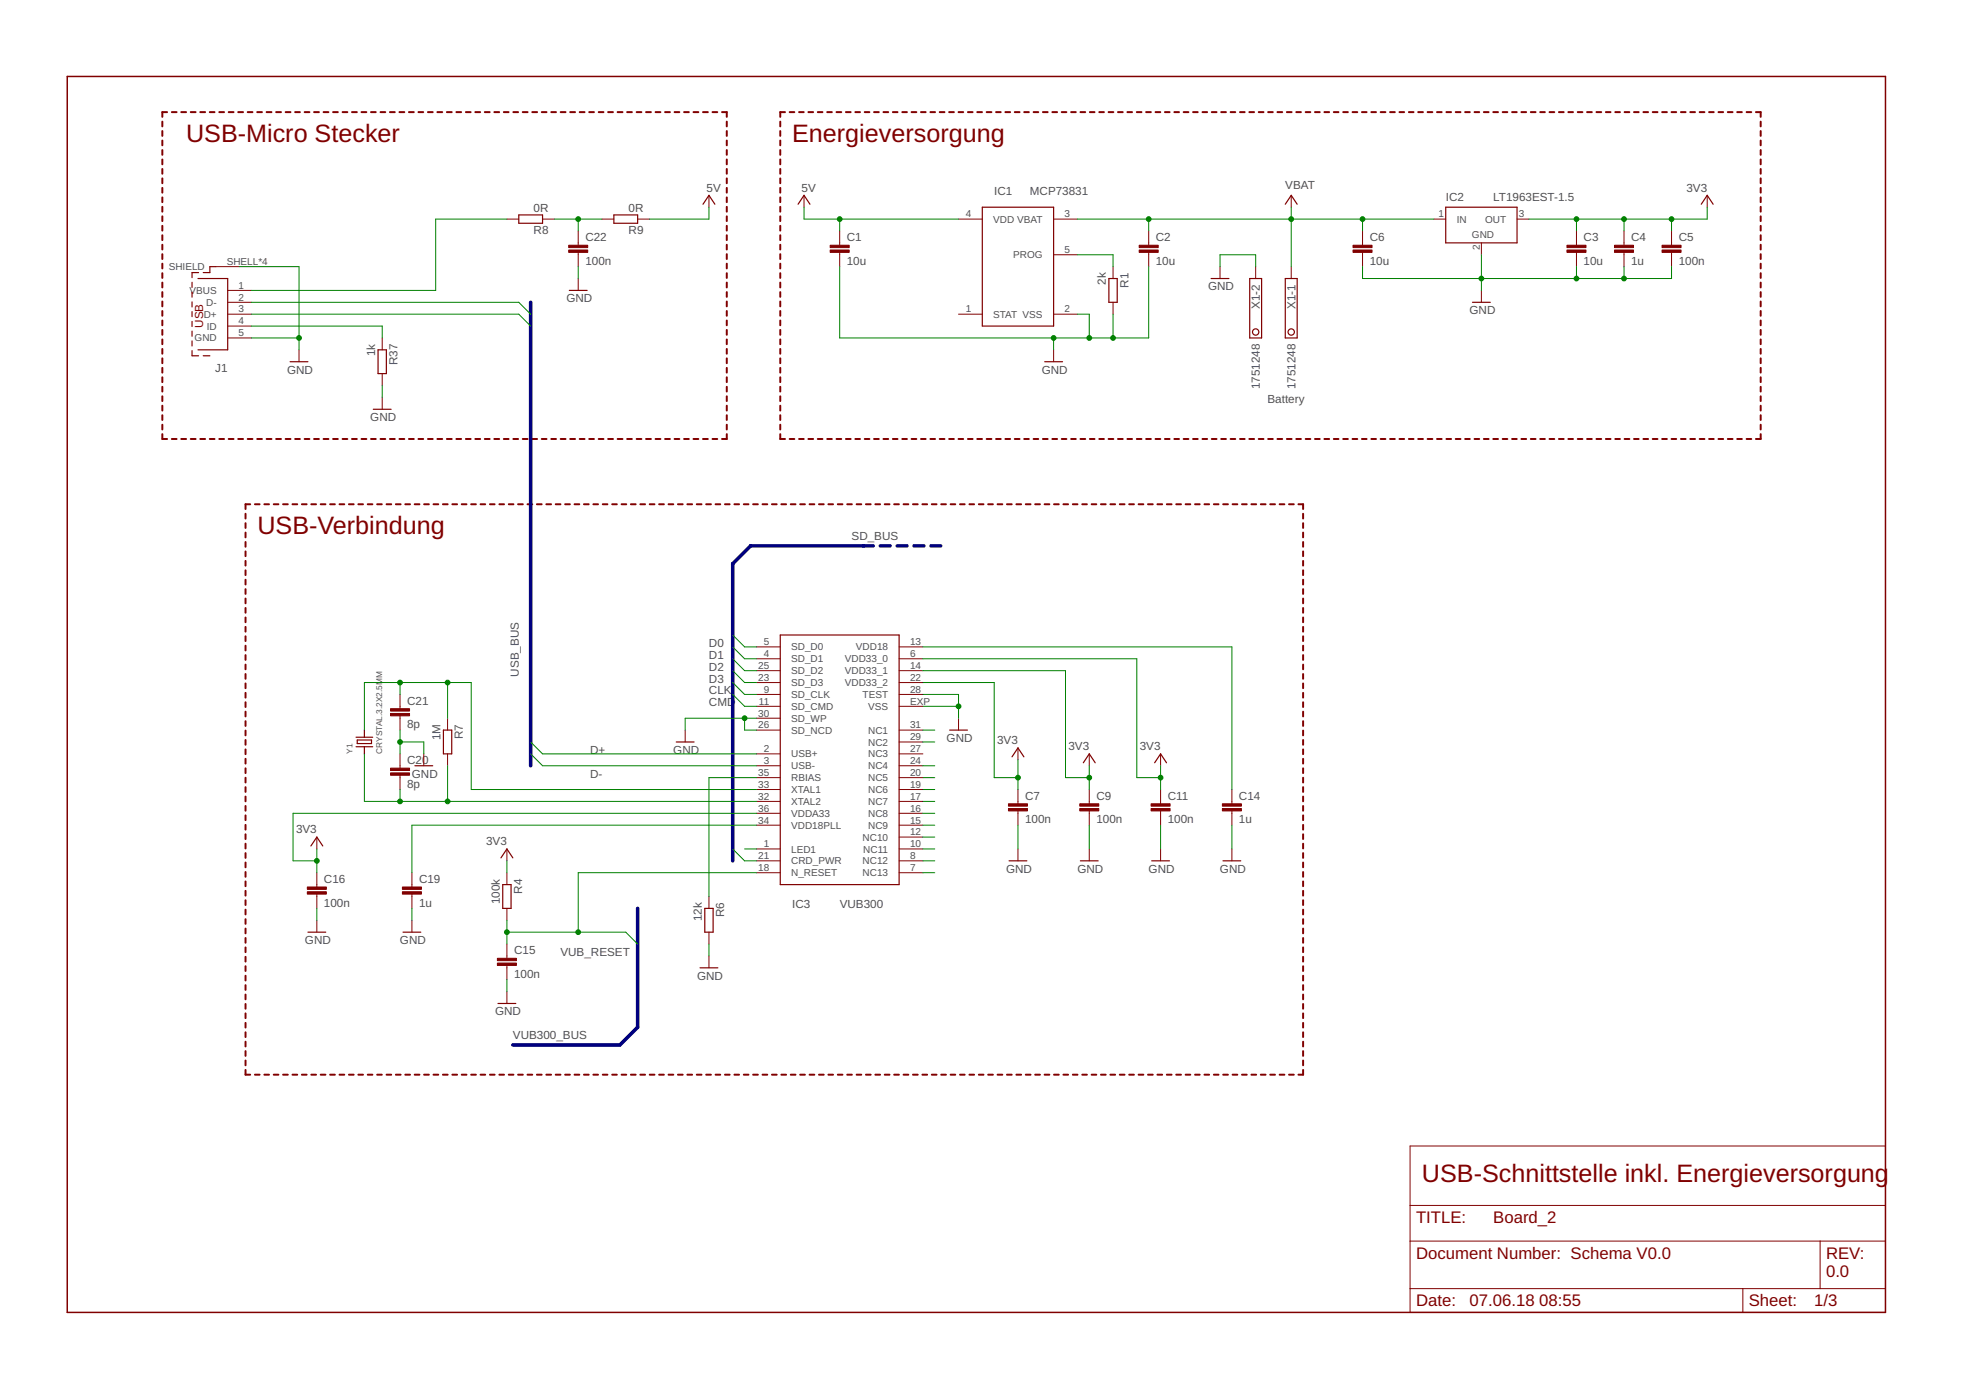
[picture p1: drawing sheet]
<svg xmlns="http://www.w3.org/2000/svg" width="420mm" height="297mm" viewBox="0 0 420 297" stroke-linecap="round" stroke-linejoin="round" font-family="sans-serif">
<g fill="none" stroke="#800000" stroke-width=".42">
<path d="M34.7 26v1M34.7 28v1M34.7 30v1.1M34.7 32.1v1M34.7 34.1v1M34.7 36.1v1M34.7 38.1v1.1M35.7 24h-1v1M36.7 24h1M38.7 24h1.1M40.8 24h1M42.8 24h1"/>
<path d="M44.8 24h1M46.9 24h1M48.9 24h1M50.9 24h1M52.9 24h1.1M55 24h1M57 24h1M59 24h1M61 24h1.1M63.1 24h1M65.1 24h1M67.1 24h1.1"/>
<path d="M69.2 24h1M71.2 24h1M73.2 24h1M75.2 24h1.1M77.3 24h1M79.3 24h1M81.3 24h1M83.3 24h1.1M85.4 24h1M87.4 24h1M89.4 24h1M91.5 24h1"/>
<path d="M93.5 24h1M95.5 24h1M97.5 24h1.1M99.6 24h1M101.6 24h1M103.6 24h1M105.6 24h1.1M107.7 24h1M109.7 24h1M111.7 24h1.1M113.7 24h1.1M115.8 24h1"/>
<path d="M117.8 24h1M119.8 24h1.1M121.9 24h1M123.9 24h1M125.9 24h1M128 24h1M130 24h1M132 24h1M134 24h1M136.1 24h1M138.1 24h1M140.1 24h1"/>
<path d="M142.1 24h1.1M144.2 24h1M146.2 24h1M148.2 24h1M150.2 24h1.1M152.3 24h1M154.3 24h1v1M155.3 26v1M155.3 28v1M155.3 30v1.1M155.3 32.1v1M155.3 34.1v1"/>
<path d="M155.3 36.1v1M155.3 38.1v1.1M166.8 26v1M166.8 28v1M166.8 30v1.1M166.8 32.1v1M166.8 34.1v1M166.8 36.1v1M166.8 38.1v1.1M167.8 24h-1v1M168.8 24h1M170.8 24h1"/>
<path d="M172.8 24h1M174.8 24h1M176.8 24h1M178.8 24h1M180.8 24h1M182.8 24h1M184.8 24h1M186.8 24h1M188.8 24h1M190.8 24h1M192.8 24h1M194.8 24h1"/>
<path d="M196.8 24h1M198.8 24h1M200.8 24h1M202.8 24h1.1M204.9 24h.9M206.9 24h1M208.9 24h1M210.9 24h1M212.9 24h1M214.9 24h1M216.9 24h1M218.9 24h1"/>
<path d="M220.9 24h1M222.9 24h1M224.9 24h1M226.9 24h1M228.9 24h1M230.9 24h1M232.9 24h1M234.9 24h1M236.9 24h1M238.9 24h1M240.9 24h1M243 24h.9"/>
<path d="M244.9 24h1.1M247 24h1M249 24h1M251 24h1M253 24h1M255 24h1M257 24h1M259 24h1M261 24h1M263 24h1M265 24h1M267 24h1"/>
<path d="M269 24h1M271 24h1M273 24h1M275 24h1M277 24h1M279 24h1M281 24h1M283 24h1.1M285.1 24h.9M287.1 24h1M289.1 24h1M291.1 24h1"/>
<path d="M293.1 24h1M295.1 24h1M297.1 24h1M299.1 24h1M301.1 24h1M303.1 24h1M305.1 24h1M307.1 24h1M309.1 24h1M311.1 24h1M313.1 24h1M315.1 24h1"/>
<path d="M317.1 24h1M319.1 24h1M321.1 24h1M323.2 24h.9M325.1 24h1.1M327.2 24h1M329.2 24h1M331.2 24h1M333.2 24h1M335.2 24h1M337.2 24h1M339.2 24h1"/>
<path d="M341.2 24h1M343.2 24h1M345.2 24h1M347.2 24h1M349.2 24h1M351.2 24h1M353.2 24h1M355.2 24h1M357.2 24h1M359.2 24h1M361.2 24h1M363.2 24h1.1"/>
<path d="M365.3 24h.9M367.3 24h1M369.3 24h1M371.3 24h1M373.3 24h1M375.3 24h1v1M376.3 26v1M376.3 28v1M376.3 30v1.1M376.3 32.1v1M376.3 34.1v1M376.3 36.1v1"/>
<path d="M376.3 38.1v1.1M34.7 40.2v1M34.7 42.2v1M34.7 44.2v1M34.7 46.2v1M34.7 48.3v1M34.7 50.3v1M34.7 52.3v1M34.7 54.3v1.1M34.7 56.3v1.1M34.7 58.4v1M155.3 40.2v1"/>
<path d="M155.3 42.2v1M155.3 44.2v1M155.3 46.2v1M155.3 48.3v1M155.3 50.3v1M155.3 52.3v1M155.3 54.3v1.1M155.3 56.3v1.1M155.3 58.4v1M166.8 40.2v1M166.8 42.2v1M166.8 44.2v1"/>
<path d="M166.8 46.2v1M166.8 48.3v1M166.8 50.3v1M166.8 52.3v1M166.8 54.3v1.1M166.8 56.3v1.1M166.8 58.4v1M376.3 40.2v1M376.3 42.2v1M376.3 44.2v1M376.3 46.2v1M376.3 48.3v1"/>
<path d="M376.3 50.3v1M376.3 52.3v1M376.3 54.3v1.1M376.3 56.3v1.1M376.3 58.4v1M34.7 60.4v1M34.7 62.4v1M34.7 64.4v1.1M34.7 66.5v1M34.7 68.5v1M34.7 70.5v1M34.7 72.5v1.1"/>
<path d="M34.7 74.6v1M34.7 76.6v1M34.7 78.6v1M155.3 60.4v1M155.3 62.4v1M155.3 64.4v1.1M155.3 66.5v1M155.3 68.5v1M155.3 70.5v1M155.3 72.5v1.1M155.3 74.6v1M155.3 76.6v1"/>
<path d="M155.3 78.6v1M166.8 60.4v1M166.8 62.4v1M166.8 64.4v1.1M166.8 66.5v1M166.8 68.5v1M166.8 70.5v1M166.8 72.5v1.1M166.8 74.6v1M166.8 76.6v1M166.8 78.6v1M376.3 60.4v1"/>
<path d="M376.3 62.4v1M376.3 64.4v1.1M376.3 66.5v1M376.3 68.5v1M376.3 70.5v1M376.3 72.5v1.1M376.3 74.6v1M376.3 76.6v1M376.3 78.6v1M34.7 80.6v1.1M34.7 82.7v1M34.7 84.7v1"/>
<path d="M34.7 86.7v1M34.7 88.7v1M34.7 90.8v1M34.7 92.8v1h1M36.7 93.8h1M38.7 93.8h1.1M40.8 93.8h1M42.8 93.8h1M44.8 93.8h1M46.9 93.8h1M48.9 93.8h1M50.9 93.8h1"/>
<path d="M52.9 93.8h1.1M55 93.8h1M57 93.8h1M59 93.8h1M61 93.8h1.1M63.1 93.8h1M65.1 93.8h1M67.1 93.8h1.1M69.2 93.8h1M71.2 93.8h1M73.2 93.8h1M75.2 93.8h1.1"/>
<path d="M77.3 93.8h1M79.3 93.8h1M81.3 93.8h1M83.3 93.8h1.1M85.4 93.8h1M87.4 93.8h1M89.4 93.8h1M91.5 93.8h1M93.5 93.8h1M95.5 93.8h1M97.5 93.8h1.1M99.6 93.8h1"/>
<path d="M101.6 93.8h1M103.6 93.8h1M105.6 93.8h1.1M107.7 93.8h1M109.7 93.8h1M111.7 93.8h1.1M113.7 93.8h1.1M115.8 93.8h1M117.8 93.8h1M119.8 93.8h1.1M121.9 93.8h1M123.9 93.8h1"/>
<path d="M125.9 93.8h1M128 93.8h1M130 93.8h1M132 93.8h1M134 93.8h1M136.1 93.8h1M138.1 93.8h1M140.1 93.8h1M142.1 93.8h1.1M144.2 93.8h1M146.2 93.8h1M148.2 93.8h1"/>
<path d="M150.2 93.8h1.1M152.3 93.8h1M155.3 92.8v1h-1M155.3 80.6v1.1M155.3 82.7v1M155.3 84.7v1M155.3 86.7v1M155.3 88.7v1M155.3 90.8v1M166.8 92.8v1h1M166.8 80.6v1.1M166.8 82.7v1"/>
<path d="M166.8 84.7v1M166.8 86.7v1M166.8 88.7v1M166.8 90.8v1M168.8 93.8h1M170.8 93.8h1M172.8 93.8h1M174.8 93.8h1M176.8 93.8h1M178.8 93.8h1M180.8 93.8h1M182.8 93.8h1"/>
<path d="M184.8 93.8h1M186.8 93.8h1M188.8 93.8h1M190.8 93.8h1M192.8 93.8h1M194.8 93.8h1M196.8 93.8h1M198.8 93.8h1M200.8 93.8h1M202.8 93.8h1.1M204.9 93.8h.9M206.9 93.8h1"/>
<path d="M208.9 93.8h1M210.9 93.8h1M212.9 93.8h1M214.9 93.8h1M216.9 93.8h1M218.9 93.8h1M220.9 93.8h1M222.9 93.8h1M224.9 93.8h1M226.9 93.8h1M228.9 93.8h1M230.9 93.8h1"/>
<path d="M232.9 93.8h1M234.9 93.8h1M236.9 93.8h1M238.9 93.8h1M240.9 93.8h1M243 93.8h.9M244.9 93.8h1.1M247 93.8h1M249 93.8h1M251 93.8h1M253 93.8h1M255 93.8h1"/>
<path d="M257 93.8h1M259 93.8h1M261 93.8h1M263 93.8h1M265 93.8h1M267 93.8h1M269 93.8h1M271 93.8h1M273 93.8h1M275 93.8h1M277 93.8h1M279 93.8h1"/>
<path d="M281 93.8h1M283 93.8h1.1M285.1 93.8h.9M287.1 93.8h1M289.1 93.8h1M291.1 93.8h1M293.1 93.8h1M295.1 93.8h1M297.1 93.8h1M299.1 93.8h1M301.1 93.8h1M303.1 93.8h1"/>
<path d="M305.1 93.8h1M307.1 93.8h1M309.1 93.8h1M311.1 93.8h1M313.1 93.8h1M315.1 93.8h1M317.1 93.8h1M319.1 93.8h1M321.1 93.8h1M323.2 93.8h.9M325.1 93.8h1.1M327.2 93.8h1"/>
<path d="M329.2 93.8h1M331.2 93.8h1M333.2 93.8h1M335.2 93.8h1M337.2 93.8h1M339.2 93.8h1M341.2 93.8h1M343.2 93.8h1M345.2 93.8h1M347.2 93.8h1M349.2 93.8h1M351.2 93.8h1"/>
<path d="M353.2 93.8h1M355.2 93.8h1M357.2 93.8h1M359.2 93.8h1M361.2 93.8h1M363.2 93.8h1.1M365.3 93.8h.9M367.3 93.8h1M369.3 93.8h1M371.3 93.8h1M373.3 93.8h1M376.3 92.8v1h-1"/>
<path d="M376.3 80.6v1.1M376.3 82.7v1M376.3 84.7v1M376.3 86.7v1M376.3 88.7v1M376.3 90.8v1M52.5 109.8v1M52.5 111.8v1M52.5 113.8v1M52.5 115.8v1M52.5 117.8v1.1M52.5 119.9v1"/>
<path d="M53.5 107.8h-1v1M54.5 107.8h1M56.5 107.8h1M58.5 107.8h1M60.5 107.8h1M62.5 107.8h1M64.5 107.8h1M66.5 107.8h1M68.5 107.8h1.1M70.5 107.8h1.1M72.6 107.8h1M74.6 107.8h1"/>
<path d="M76.6 107.8h1M78.6 107.8h1M80.6 107.8h1M82.6 107.8h1M84.6 107.8h1M86.6 107.8h1M88.6 107.8h1M90.6 107.8h1.1M92.6 107.8h1.1M94.7 107.8h1M96.7 107.8h1M98.7 107.8h1"/>
<path d="M100.7 107.8h1M102.7 107.8h1M104.7 107.8h1M106.7 107.8h1M108.7 107.8h1M110.7 107.8h1M112.7 107.8h1M114.7 107.8h1.1M116.8 107.8h1M118.8 107.8h1M120.8 107.8h1M122.8 107.8h1"/>
<path d="M124.8 107.8h1M126.8 107.8h1M128.8 107.8h1M130.8 107.8h1M132.8 107.8h1M134.8 107.8h1M136.8 107.8h1.1M138.9 107.8h1M140.9 107.8h1M142.9 107.8h1M144.9 107.8h1M146.9 107.8h1"/>
<path d="M148.9 107.8h1M150.9 107.8h1M152.9 107.8h1M154.9 107.8h1M157 107.8h.9M159 107.8h1M161 107.8h1M163 107.8h1M165 107.8h1M167 107.8h1M169 107.8h1M171 107.8h1"/>
<path d="M173 107.8h1M175 107.8h1M177 107.8h1M179 107.8h1M181.1 107.8h1M183.1 107.8h1M185.1 107.8h1M187.1 107.8h1M189.1 107.8h1M191.1 107.8h1M193.1 107.8h1M195.1 107.8h1"/>
<path d="M197.1 107.8h1M199.1 107.8h1.1M201.1 107.8h1.1M203.2 107.8h1M205.2 107.8h1M207.2 107.8h1M209.2 107.8h1M211.2 107.8h1M213.2 107.8h1M215.2 107.8h1M217.2 107.8h1M219.2 107.8h1"/>
<path d="M221.2 107.8h1M223.2 107.8h1.1M225.3 107.8h1M227.3 107.8h1M229.3 107.8h1M231.3 107.8h1M233.3 107.8h1M235.3 107.8h1M237.3 107.8h1M239.3 107.8h1M241.3 107.8h1M243.3 107.8h1"/>
<path d="M245.3 107.8h1.1M247.4 107.8h1M249.4 107.8h1M251.4 107.8h1M253.4 107.8h1M255.4 107.8h1M257.4 107.8h1M259.4 107.8h1M261.4 107.8h1M263.4 107.8h1M265.4 107.8h1M267.4 107.8h1.1"/>
<path d="M269.5 107.8h1M271.5 107.8h1M273.5 107.8h1M275.5 107.8h1M277.5 107.8h1v1M278.5 109.8v1M278.5 111.8v1M278.5 113.8v1M278.5 115.8v1M278.5 117.8v1.1M278.5 119.9v1M52.5 121.9v1"/>
<path d="M52.5 123.9v1M52.5 125.9v1M52.5 127.9v1M52.5 129.9v1M52.5 132v1M52.5 134v1M52.5 136v1M52.5 138v1M52.5 140v1M278.5 121.9v1M278.5 123.9v1M278.5 125.9v1"/>
<path d="M278.5 127.9v1M278.5 129.9v1M278.5 132v1M278.5 134v1M278.5 136v1M278.5 138v1M278.5 140v1M52.5 142v1M52.5 144v1.1M52.5 146v1.1M52.5 148.1v1M52.5 150.1v1"/>
<path d="M52.5 152.1v1M52.5 154.1v1M52.5 156.1v1M52.5 158.1v1.1M278.5 142v1M278.5 144v1.1M278.5 146v1.1M278.5 148.1v1M278.5 150.1v1M278.5 152.1v1M278.5 154.1v1M278.5 156.1v1"/>
<path d="M278.5 158.1v1.1M52.5 160.1v1.1M52.5 162.2v1M52.5 164.2v1M52.5 166.2v1M52.5 168.2v1M52.5 170.2v1M52.5 172.2v1M52.5 174.2v1.1M52.5 176.3v1M52.5 178.3v1M278.5 160.1v1.1"/>
<path d="M278.5 162.2v1M278.5 164.2v1M278.5 166.2v1M278.5 168.2v1M278.5 170.2v1M278.5 172.2v1M278.5 174.2v1.1M278.5 176.3v1M278.5 178.3v1M52.5 180.3v1M52.5 182.3v1M52.5 184.3v1"/>
<path d="M52.5 186.4v1M52.5 188.4v1M52.5 190.4v1M52.5 192.4v1M52.5 194.4v1M52.5 196.4v1M52.5 198.4v1.1M278.5 180.3v1M278.5 182.3v1M278.5 184.3v1M278.5 186.4v1M278.5 188.4v1"/>
<path d="M278.5 190.4v1M278.5 192.4v1M278.5 194.4v1M278.5 196.4v1M278.5 198.4v1.1M52.5 200.4v1.1M52.5 202.5v1M52.5 204.5v1M52.5 206.5v1M52.5 208.5v1M52.5 210.5v1M52.5 212.5v1.1"/>
<path d="M52.5 214.5v1.1M52.5 216.6v1M52.5 218.6v1M278.5 200.4v1.1M278.5 202.5v1M278.5 204.5v1M278.5 206.5v1M278.5 208.5v1M278.5 210.5v1M278.5 212.5v1.1M278.5 214.5v1.1M278.5 216.6v1"/>
<path d="M278.5 218.6v1M52.5 228.6v1.1h1M52.5 220.6v1M52.5 222.6v1M52.5 224.6v1M52.5 226.6v1M54.5 229.7h1M56.5 229.7h1M58.5 229.7h1M60.5 229.7h1M62.5 229.7h1M64.5 229.7h1"/>
<path d="M66.5 229.7h1M68.5 229.7h1.1M70.5 229.7h1.1M72.6 229.7h1M74.6 229.7h1M76.6 229.7h1M78.6 229.7h1M80.6 229.7h1M82.6 229.7h1M84.6 229.7h1M86.6 229.7h1M88.6 229.7h1"/>
<path d="M90.6 229.7h1.1M92.6 229.7h1.1M94.7 229.7h1M96.7 229.7h1M98.7 229.7h1M100.7 229.7h1M102.7 229.7h1M104.7 229.7h1M106.7 229.7h1M108.7 229.7h1M110.7 229.7h1M112.7 229.7h1"/>
<path d="M114.7 229.7h1.1M116.8 229.7h1M118.8 229.7h1M120.8 229.7h1M122.8 229.7h1M124.8 229.7h1M126.8 229.7h1M128.8 229.7h1M130.8 229.7h1M132.8 229.7h1M134.8 229.7h1M136.8 229.7h1.1"/>
<path d="M138.9 229.7h1M140.9 229.7h1M142.9 229.7h1M144.9 229.7h1M146.9 229.7h1M148.9 229.7h1M150.9 229.7h1M152.9 229.7h1M154.9 229.7h1M157 229.7h.9M159 229.7h1M161 229.7h1"/>
<path d="M163 229.7h1M165 229.7h1M167 229.7h1M169 229.7h1M171 229.7h1M173 229.7h1M175 229.7h1M177 229.7h1M179 229.7h1M181.1 229.7h1M183.1 229.7h1M185.1 229.7h1"/>
<path d="M187.1 229.7h1M189.1 229.7h1M191.1 229.7h1M193.1 229.7h1M195.1 229.7h1M197.1 229.7h1M199.1 229.7h1.1M201.1 229.7h1.1M203.2 229.7h1M205.2 229.7h1M207.2 229.7h1M209.2 229.7h1"/>
<path d="M211.2 229.7h1M213.2 229.7h1M215.2 229.7h1M217.2 229.7h1M219.2 229.7h1M221.2 229.7h1M223.2 229.7h1.1M225.3 229.7h1M227.3 229.7h1M229.3 229.7h1M231.3 229.7h1M233.3 229.7h1"/>
<path d="M235.3 229.7h1M237.3 229.7h1M239.3 229.7h1M241.3 229.7h1M243.3 229.7h1M245.3 229.7h1.1M247.4 229.7h1M249.4 229.7h1M251.4 229.7h1M253.4 229.7h1M255.4 229.7h1M257.4 229.7h1"/>
<path d="M259.4 229.7h1M261.4 229.7h1M263.4 229.7h1M265.4 229.7h1M267.4 229.7h1.1M269.5 229.7h1M271.5 229.7h1M273.5 229.7h1M275.5 229.7h1M278.5 228.6v1.1h-1M278.5 220.6v1M278.5 222.6v1"/>
<path d="M278.5 224.6v1M278.5 226.6v1"/>
</g>
<g fill="none" stroke="#800000" stroke-width=".21">
<path d="M46.1 57h5.1M108.3 46.8h2.6M116 46.8h2.5M123.6 49.4v3M123.6 53.9v3.1M123.6 59.5v2.6M128.7 46.8h2.5M136.3 46.8h2.5M151.5 41.7v2.6M171.8 41.7v2.6M179.5 49.4v3M179.5 53.9v3.1"/>
<path d="M204.9 46.8h5M225.2 46.8h5.1M225.2 54.4h5.1M237.9 57v2.5M245.5 49.4v3M245.5 53.9v3.1M260.7 57v2.5M268.4 57v2.5M275.9 41.7v2.6M275.9 57v2.5M291.2 49.4v3M291.2 53.9v3.1"/>
<path d="M306.4 46.8h2.6M316.6 51.9v2.5M324.2 46.8h2.5M336.9 49.4v3M336.9 53.9v3.1M347.1 49.4v3M347.1 53.9v3.1M357.2 49.4v3M357.2 53.9v3.1M364.8 41.7v2.6M48.7 67.1h5M48.7 72.2h5"/>
<path d="M48.7 69.7h5M48.7 64.6h5M48.7 62.1h5M63.9 74.8v2.5M81.7 72.2v2.6M81.7 79.8v2.6M204.9 67.1h5M225.2 67.1h5.1M225.2 74.8v2.5M237.9 64.6v2.5M316.6 62.1v2.5M81.7 84.9v2.6"/>
<path d="M161.7 138.2h5.1M192.2 138.2h5M85.5 148.4v3M85.5 153v3M95.7 153.5v2.5M146.4 156v2.6M161.7 140.8h5.1M161.7 143.3h5.1M161.7 145.9h5.1M161.7 148.4h5.1M161.7 150.9h5.1M161.7 153.5h5.1"/>
<path d="M161.7 156h5.1M192.2 140.8h5M192.2 143.3h5M192.2 145.9h5M192.2 148.4h5M192.2 150.9h5M192.2 156h5M192.2 158.6h5M204.9 153.5v2.5M217.6 159.8v2.6M67.7 178.9v2.5M85.5 161.1v3"/>
<path d="M85.5 165.7v3M90.6 161.1v2.5M95.7 161.1v2.5M161.7 161.1h5.1M161.7 163.6h5.1M161.7 166.2h5.1M161.7 168.7h5.1M161.7 171.3h5.1M161.7 173.8h5.1M161.7 176.3h5.1M192.2 161.1h5M192.2 163.6h5"/>
<path d="M192.2 166.2h5M192.2 168.7h5M192.2 171.3h5M192.2 173.8h5M192.2 176.3h5M192.2 178.9h5M217.6 168.7v3.1M217.6 173.3v3M232.8 161.1v2.5M232.8 168.7v3.1M232.8 173.3v3M248 161.1v2.5"/>
<path d="M248 168.7v3.1M248 173.3v3M263.3 168.7v3.1M263.3 173.3v3M67.7 186.5v3M67.7 191.1v3M67.7 196.7v2.5M88 186.5v3M88 191.1v3M88 196.7v2.5M108.3 181.4v2.6M108.3 186.5v2.5"/>
<path d="M108.3 194.1v2.6M151.5 191.6v2.5M151.5 199.2v2.5M161.7 181.4h5.1M161.7 184h5.1M161.7 186.5h5.1M192.2 181.4h5M192.2 184h5M192.2 186.5h5M217.6 181.4v2.6M232.8 181.4v2.6M248 181.4v2.6"/>
<path d="M263.3 181.4v2.6M108.3 201.7v3.1M108.3 206.3v3.1M108.3 211.9v2.5M151.5 204.3v2.5M301.3 244.9h101.6v35.6h-101.6zM301.3 257.6h101.6M301.3 265.2h101.6M301.3 275.4h101.6M372.5 275.4v5.1M389 265.2v10.2"/>
</g>
<g fill="none" stroke="#800000" stroke-width=".25">
<path d="M42.3 59.5h6.4v15.3h-6.4M42.4 58.3h-1.4v1M46.1 57h-1.2v1.3h-1.5M110.9 45.9h5.1v1.8h-5.1zM131.2 45.9h5.1v1.8h-5.1zM150.2 43.6l1.3-1.9 1.3 1.9M170.6 43.6l1.2-1.9 1.3 1.9M209.9 44.3h15.3v25.4h-15.3zM237 59.5h1.8v5.1h-1.8zM258.8 59.5h3.8M267.1 59.5h2.5v12.7h-2.5zM274.7 59.5h2.5v12.7h-2.5z"/>
<path d="M274.7 43.6l1.2-1.9 1.3 1.9M309 44.3h15.2v7.6h-15.2zM363.6 43.6l1.2-1.9 1.3 1.9M41 60.3v1.1M41 62.4v1.1M41 64.5v1.1M41 66.6v1.1M41 68.7v1.1M41 70.8v1.1M41 72.9v1M41 74.9v1.1h1.4M43.4 76h1.5"/>
<path d="M62 77.3h3.8M80.8 74.8h1.8v5h-1.8zM121.7 62.1h3.8M223.3 77.3h3.8M314.7 64.6h3.8M79.8 87.5h3.8M166.8 135.7h25.4v53.3h-25.4zM76.1 159.6h3.6M76.1 157.5h3.6M76.3 158.1h3.1v.8h-3.1zM77.9 156v1.5M77.9 159.6v1.5"/>
<path d="M94.8 156h1.7v5.1h-1.7zM144.5 158.6h3.8M202.9 156h3.9M88.7 163.6h3.8M216.3 161.7l1.3-1.9 1.2 1.9M231.5 163l1.3-1.9 1.3 1.9M246.8 163l1.2-1.9 1.3 1.9M65.8 199.2h3.8M66.4 180.8l1.3-1.9 1.3 1.9M86.1 199.2h3.8M107.1 183.3l1.2-1.9 1.3 1.9M107.4 189h1.8v5.1h-1.8z"/>
<path d="M150.6 194.1h1.8v5.1h-1.8zM215.6 184h3.9M230.9 184h3.8M246.1 184h3.8M261.4 184h3.8M106.4 214.4h3.8M149.6 206.8h3.8"/>
<circle cx="268.4" cy="71" r=".68"/>
<circle cx="275.9" cy="71" r=".68"/>
</g>
<g fill="#800000" stroke="#800000" stroke-width=".21">
<path d="M345 53.4h4.1v.5h-4.1z"/>
<path d="M345 52.4h4.1v.5h-4.1z"/>
<path d="M355.2 53.4h4.1v.5h-4.1z"/>
<path d="M355.2 52.4h4.1v.5h-4.1z"/>
<path d="M334.9 53.4h4v.5h-4z"/>
<path d="M334.9 52.4h4v.5h-4z"/>
<path d="M289.2 53.4h4v.5h-4z"/>
<path d="M289.2 52.4h4v.5h-4z"/>
<path d="M177.4 53.4h4.1v.5h-4.1z"/>
<path d="M177.4 52.4h4.1v.5h-4.1z"/>
<path d="M243.5 53.4h4v.5h-4z"/>
<path d="M243.5 52.4h4v.5h-4z"/>
<path d="M215.5 172.8h4.1v.5h-4.1z"/>
<path d="M215.5 171.8h4.1v.5h-4.1z"/>
<path d="M230.8 172.8h4v.5h-4z"/>
<path d="M230.8 171.8h4v.5h-4z"/>
<path d="M246 172.8h4.1v.5h-4.1z"/>
<path d="M246 171.8h4.1v.5h-4.1z"/>
<path d="M261.2 172.8h4.1v.5h-4.1z"/>
<path d="M261.2 171.8h4.1v.5h-4.1z"/>
<path d="M106.3 205.8h4.1v.5h-4.1z"/>
<path d="M106.3 204.8h4.1v.5h-4.1z"/>
<path d="M65.7 190.6h4v.5h-4z"/>
<path d="M65.7 189.5h4v.6h-4z"/>
<path d="M86 190.6h4.1v.5h-4.1z"/>
<path d="M86 189.5h4.1v.6h-4.1z"/>
<path d="M83.5 165.2h4v.5h-4z"/>
<path d="M83.5 164.1h4v.6h-4z"/>
<path d="M83.5 152.5h4v.5h-4z"/>
<path d="M83.5 151.4h4v.6h-4z"/>
<path d="M121.5 53.4h4.1v.5h-4.1z"/>
<path d="M121.5 52.4h4.1v.5h-4.1z"/>
</g>
<path d="M14.4 16.3h388.5v264.2h-388.5z" fill="none" stroke="#800000" stroke-width=".32"/>
<path d="M113.4 64.6v99M186.6 116.6h-26.2l-3.8 3.9v63.5M188.1 116.6h2.1M191.7 116.6h2.1M195.3 116.6h2.1M199 116.6h2M136.3 194.1v25.4l-3.8 3.8h-22.9" fill="none" stroke="#000080" stroke-width=".76"/>
<g fill="none" stroke="#008000" stroke-width=".21">
<path d="M51.2 57h12.7v17.8M108.3 46.8h-15.2v15.3h-39.4M118.5 46.8h10.2M123.6 46.8v2.6M123.6 57v2.5M151.5 44.3v2.5h-12.7M171.8 44.3v2.5h33.1M179.5 46.8v2.6M179.5 57v15.2h66v-15.2M230.3 54.4h7.6v2.6M230.3 46.8h76.1M245.5 46.8v2.6"/>
<path d="M260.7 57v-2.6h7.7v2.6M275.9 44.3v12.7M291.2 46.8v2.6M291.2 57v2.5h66v-2.5M316.6 54.4v7.7M336.9 46.8v2.6M336.9 57v2.5M347.1 46.8v2.6M347.1 57v2.5M357.2 46.8v2.6M364.8 44.3v2.5h-38.1M53.7 72.2h10.2"/>
<path d="M53.7 67.1h57.2l2.5 2.6M53.7 69.7h28v2.5M53.7 64.6h57.2l2.5 2.5M225.2 72.2v2.6M230.3 67.1h2.5v5.1M237.9 67.1v5.1M81.7 82.4v2.5M156.6 138.2l2.5 2.6h2.6M156.6 135.7l2.5 2.5h2.6M197.2 138.2h66.1v30.5M77.9 156v-10.1h22.8v22.8h61M85.5 145.9v2.5"/>
<path d="M85.5 156v5.1M85.5 158.6h5.1v2.5M95.7 145.9v7.6M113.4 158.6l2.6 2.5h45.7M156.6 145.9l2.5 2.5h2.6M156.6 148.4l2.5 2.5h2.6M156.6 140.8l2.5 2.5h2.6M156.6 143.3l2.5 2.6h2.6M159.1 153.5v2.5h2.6M161.7 153.5h-15.3v2.5M197.2 148.4h7.7v5.1M197.2 150.9h7.7"/>
<path d="M197.2 158.6h2.6M197.2 156h2.6M197.2 145.9h15.3v20.3h5.1M197.2 143.3h30.5v22.9h5.1M197.2 140.8h45.8v25.4h5M77.9 161.1v10.2h83.8M85.5 168.7v2.6M95.7 163.6v7.7M113.4 161.1l2.6 2.5h45.7M161.7 176.3h-73.7v10.2M161.7 166.2h-10.2v25.4M161.7 173.8h-99.1v10.2h5.1"/>
<path d="M197.2 166.2h2.6M197.2 173.8h2.6M197.2 178.9h2.6M197.2 176.3h2.6M197.2 171.3h2.6M197.2 168.7h2.6M197.2 163.6h2.6M217.6 162.4v6.3M217.6 176.3v5.1M232.8 163.6v5.1M232.8 176.3v5.1M248 163.6v5.1"/>
<path d="M248 176.3v5.1M263.3 176.3v5.1M67.7 181.4v5.1M67.7 194.1v2.6M88 194.1v2.6M108.3 184v2.5M108.3 196.7v5M108.3 199.2h25.4l2.6 2.5M156.6 181.4l2.5 2.6h2.6M159.1 181.4h2.6M161.7 186.5h-38.1v12.7M197.2 184h2.6"/>
<path d="M197.2 181.4h2.6M197.2 186.5h2.6M108.3 209.4v2.5M151.5 201.7v2.6"/>
</g>
<g fill="#008000" stroke="#008000" stroke-width=".21">
<circle cx="347.1" cy="59.5" r=".51"/>
<circle cx="336.9" cy="59.5" r=".51"/>
<circle cx="316.6" cy="59.5" r=".51"/>
<circle cx="225.2" cy="72.2" r=".51"/>
<circle cx="232.8" cy="72.2" r=".51"/>
<circle cx="237.9" cy="72.2" r=".51"/>
<circle cx="63.9" cy="72.2" r=".51"/>
<circle cx="204.9" cy="150.9" r=".51"/>
<circle cx="85.5" cy="158.6" r=".51"/>
<circle cx="159.1" cy="153.5" r=".51"/>
<circle cx="336.9" cy="46.8" r=".51"/>
<circle cx="347.1" cy="46.8" r=".51"/>
<circle cx="357.2" cy="46.8" r=".51"/>
<circle cx="248" cy="166.2" r=".51"/>
<circle cx="232.8" cy="166.2" r=".51"/>
<circle cx="67.7" cy="184" r=".51"/>
<circle cx="217.6" cy="166.2" r=".51"/>
<circle cx="245.5" cy="46.8" r=".51"/>
<circle cx="291.2" cy="46.8" r=".51"/>
<circle cx="275.9" cy="46.8" r=".51"/>
<circle cx="179.5" cy="46.8" r=".51"/>
<circle cx="85.5" cy="171.3" r=".51"/>
<circle cx="95.7" cy="171.3" r=".51"/>
<circle cx="85.5" cy="145.9" r=".51"/>
<circle cx="95.7" cy="145.9" r=".51"/>
<circle cx="123.6" cy="46.8" r=".51"/>
<circle cx="108.3" cy="199.2" r=".51"/>
<circle cx="123.6" cy="199.2" r=".51"/>
</g>
<g font-size="5.4" fill="#800000">
<text x="39.8" y="30.3">USB-Micro Stecker</text>
<text x="169.3" y="30.3">Energieversorgung</text>
<text x="55" y="114.1">USB-Verbindung</text>
<text x="303.9" y="252.5">USB-Schnittstelle inkl. Energieversorgung</text>
</g>
<g font-size="3.6" fill="#800000">
<text x="302.6" y="261.4">TITLE:</text>
<text x="319.1" y="261.4">Board_2</text>
<text x="302.6" y="269">Document Number: Schema V0.0</text>
<text x="390.2" y="269">REV:</text>
<text x="390.2" y="272.8">0.0</text>
<text x="302.6" y="279.2">Date:</text>
<text x="314.1" y="279.2">07.06.18</text>
<text x="329" y="279.2">08:55</text>
<text x="373.7" y="279.2">Sheet:</text>
<text x="387.7" y="279.2">1/3</text>
</g>
<g font-size="2.5" fill="#505050">
<text x="151" y="41">5V</text>
<text x="171.3" y="41">5V</text>
<text x="212.5" y="41.7">IC1</text>
<text x="220.1" y="41.7">MCP73831</text>
<text x="274.7" y="40.5">VBAT</text>
<text x="360.4" y="41">3V3</text>
<text x="114" y="45.3">0R</text>
<text x="134.4" y="45.3">0R</text>
<text x="309" y="43">IC2</text>
<text x="319.1" y="43">LT1963EST-1.5</text>
<text x="114" y="50.1">R8</text>
<text x="125.1" y="51.5">C22</text>
<text x="134.4" y="50.1">R9</text>
<text x="181" y="51.5">C1</text>
<text x="247" y="51.5">C2</text>
<text x="292.7" y="51.5">C6</text>
<text x="338.4" y="51.5">C3</text>
<text x="348.6" y="51.5">C4</text>
<text x="358.8" y="51.5">C5</text>
<text x="125.1" y="56.6">100n</text>
<text x="181" y="56.6">10u</text>
<text x="247" y="56.6">10u</text>
<text x="292.7" y="56.6">10u</text>
<text x="338.4" y="56.6">10u</text>
<text x="348.6" y="56.6">1u</text>
<text x="358.8" y="56.6">100n</text>
<text x="121" y="64.6">GND</text>
<text x="236.3" y="60.9" transform="rotate(-90 236.3 60.9)">2k</text>
<text x="241.1" y="61.4" transform="rotate(-90 241.1 61.4)">R1</text>
<text x="258.2" y="62.1">GND</text>
<text x="269.2" y="66.1" transform="rotate(-90 269.2 66.1)">X1-2</text>
<text x="276.8" y="66.1" transform="rotate(-90 276.8 66.1)">X1-1</text>
<text x="314.1" y="67.1">GND</text>
<text x="80.2" y="76.1" transform="rotate(-90 80.2 76.1)">1k</text>
<text x="46" y="79.6">J1</text>
<text x="61.4" y="79.8">GND</text>
<text x="85" y="78.1" transform="rotate(-90 85 78.1)">R37</text>
<text x="222.6" y="79.8">GND</text>
<text x="269.2" y="83.2" transform="rotate(-90 269.2 83.2)">1751248</text>
<text x="276.8" y="83.2" transform="rotate(-90 276.8 83.2)">1751248</text>
<text x="79.1" y="90">GND</text>
<text x="270.9" y="86.2">Battery</text>
<text x="182" y="115.4">SD_BUS</text>
<text x="151.5" y="143.3">D2</text>
<text x="151.5" y="140.8">D1</text>
<text x="151.5" y="138.2">D0</text>
<text x="110.9" y="144.6" transform="rotate(-90 110.9 144.6)">USB_BUS</text>
<text x="151.5" y="148.4">CLK</text>
<text x="151.5" y="145.9">D3</text>
<text x="87" y="155.6">8p</text>
<text x="87" y="150.6">C21</text>
<text x="151.5" y="150.9">CMD</text>
<text x="94.1" y="158.2" transform="rotate(-90 94.1 158.2)">1M</text>
<text x="98.9" y="157.9" transform="rotate(-90 98.9 157.9)">R7</text>
<text x="126.1" y="161.1">D+</text>
<text x="143.9" y="161.1">GND</text>
<text x="202.3" y="158.6">GND</text>
<text x="213.1" y="159.1">3V3</text>
<text x="228.3" y="160.3">3V3</text>
<text x="243.6" y="160.3">3V3</text>
<text x="87" y="163.3">C20</text>
<text x="88" y="166.2">GND</text>
<text x="126.1" y="166.2">D-</text>
<text x="87" y="168.3">8p</text>
<text x="219.1" y="170.9">C7</text>
<text x="234.3" y="170.9">C9</text>
<text x="249.5" y="170.9">C11</text>
<text x="264.8" y="170.9">C14</text>
<text x="63.3" y="178.1">3V3</text>
<text x="219.1" y="176">100n</text>
<text x="234.3" y="176">100n</text>
<text x="249.5" y="176">100n</text>
<text x="264.8" y="176">1u</text>
<text x="103.9" y="180.7">3V3</text>
<text x="69.2" y="188.7">C16</text>
<text x="89.5" y="188.7">C19</text>
<text x="111.6" y="191" transform="rotate(-90 111.6 191)">R4</text>
<text x="215" y="186.5">GND</text>
<text x="230.2" y="186.5">GND</text>
<text x="245.5" y="186.5">GND</text>
<text x="260.7" y="186.5">GND</text>
<text x="69.2" y="193.7">100n</text>
<text x="89.5" y="193.7">1u</text>
<text x="106.8" y="193.2" transform="rotate(-90 106.8 193.2)">100k</text>
<text x="150" y="196.9" transform="rotate(-90 150 196.9)">12k</text>
<text x="154.8" y="196" transform="rotate(-90 154.8 196)">R6</text>
<text x="169.3" y="194.1">IC3</text>
<text x="179.5" y="194.1">VUB300</text>
<text x="65.2" y="201.7">GND</text>
<text x="85.5" y="201.7">GND</text>
<text x="109.9" y="203.9">C15</text>
<text x="109.9" y="209">100n</text>
<text x="119.8" y="204.3">VUB_RESET</text>
<text x="149" y="209.4">GND</text>
<text x="105.8" y="217">GND</text>
<text x="109.6" y="222">VUB300_BUS</text>
</g>
<text font-size="2.5" fill="#800000" x="43.5" y="70.1" transform="rotate(-90 43.5 70.1)">USB</text>
<g font-size="2.1" fill="#505050">
<text x="206.4" y="46.5">4</text>
<text x="212.3" y="47.6">VDD VBAT</text>
<text x="227.5" y="46.5">3</text>
<text x="307.4" y="46.5">1</text>
<text x="311.3" y="47.6">IN</text>
<text x="317.4" y="47.6">OUT</text>
<text x="324.6" y="46.5">3</text>
<text x="314.6" y="50.9">GND</text>
<text x="316.2" y="53.4" transform="rotate(-90 316.2 53.4)">2</text>
<text x="36.1" y="57.7">SHIELD</text>
<text x="48.5" y="56.6">SHELL*4</text>
<text x="216.5" y="55.2">PROG</text>
<text x="227.5" y="54.1">5</text>
<text x="40.5" y="62.8">VBUS</text>
<text x="44.1" y="65.4">D-</text>
<text x="51" y="64.2">2</text>
<text x="51" y="61.7">1</text>
<text x="43.5" y="67.9">D+</text>
<text x="44.2" y="70.4">ID</text>
<text x="51" y="71.9">5</text>
<text x="51" y="69.3">4</text>
<text x="51" y="66.8">3</text>
<text x="206.4" y="66.8">1</text>
<text x="212.3" y="67.9">STAT VSS</text>
<text x="227.5" y="66.8">2</text>
<text x="41.6" y="73">GND</text>
<text x="163.2" y="137.9">5</text>
<text x="194.5" y="137.9">13</text>
<text x="162" y="143">25</text>
<text x="163.2" y="140.4">4</text>
<text x="169.1" y="139">SD_D0</text>
<text x="169.1" y="141.5">SD_D1</text>
<text x="180.5" y="141.5">VDD33_0</text>
<text x="182.9" y="139">VDD18</text>
<text x="194.5" y="140.4">6</text>
<text x="194.5" y="143">14</text>
<text x="162" y="145.5">23</text>
<text x="163.2" y="148">9</text>
<text x="169.1" y="144.1">SD_D2</text>
<text x="169.1" y="146.6">SD_D3</text>
<text x="169.1" y="149.2">SD_CLK</text>
<text x="180.5" y="144.1">VDD33_1</text>
<text x="180.5" y="146.6">VDD33_2</text>
<text x="184.4" y="149.2">TEST</text>
<text x="194.5" y="145.5">22</text>
<text x="194.5" y="148">28</text>
<text x="162" y="153.1">30</text>
<text x="162" y="155.7">26</text>
<text x="162.2" y="150.6">11</text>
<text x="169.1" y="151.7">SD_CMD</text>
<text x="169.1" y="154.2">SD_WP</text>
<text x="185.5" y="151.7">VSS</text>
<text x="194.5" y="150.6">EXP</text>
<text x="194.5" y="155.7">31</text>
<text x="163.2" y="160.7">2</text>
<text x="169.1" y="156.8">SD_NCD</text>
<text x="169.1" y="161.9">USB+</text>
<text x="185.5" y="161.9">NC3</text>
<text x="185.5" y="159.3">NC2</text>
<text x="185.5" y="156.8">NC1</text>
<text x="194.5" y="160.7">27</text>
<text x="194.5" y="158.2">29</text>
<text x="162" y="165.8">35</text>
<text x="163.2" y="163.3">3</text>
<text x="169.1" y="164.4">USB-</text>
<text x="169.1" y="166.9">RBIAS</text>
<text x="185.5" y="166.9">NC5</text>
<text x="185.5" y="164.4">NC4</text>
<text x="194.5" y="165.8">20</text>
<text x="194.5" y="163.3">24</text>
<text x="162" y="168.4">33</text>
<text x="162" y="170.9">32</text>
<text x="162" y="173.4">36</text>
<text x="169.1" y="169.5">XTAL1</text>
<text x="169.1" y="172">XTAL2</text>
<text x="185.5" y="172">NC7</text>
<text x="185.5" y="169.5">NC6</text>
<text x="194.5" y="173.4">16</text>
<text x="194.5" y="170.9">17</text>
<text x="194.5" y="168.4">19</text>
<text x="162" y="176">34</text>
<text x="169.1" y="174.6">VDDA33</text>
<text x="169.1" y="177.1">VDD18PLL</text>
<text x="184.4" y="179.6">NC10</text>
<text x="185.5" y="177.1">NC9</text>
<text x="185.5" y="174.6">NC8</text>
<text x="194.5" y="178.5">12</text>
<text x="194.5" y="176">15</text>
<text x="162" y="183.6">21</text>
<text x="163.2" y="181.1">1</text>
<text x="169.1" y="182.2">LED1</text>
<text x="169.1" y="184.7">CRD_PWR</text>
<text x="184.4" y="184.7">NC12</text>
<text x="184.5" y="182.2">NC11</text>
<text x="194.5" y="183.6">8</text>
<text x="194.5" y="181.1">10</text>
<text x="162" y="186.1">18</text>
<text x="169.1" y="187.3">N_RESET</text>
<text x="184.4" y="187.3">NC13</text>
<text x="194.5" y="186.1">7</text>
</g>
<g font-size="1.8" fill="#505050">
<text x="75.3" y="161.1" transform="rotate(-90 75.3 161.1)">Y1</text>
<text x="81.7" y="161.1" transform="rotate(-90 81.7 161.1)">CRYSTAL.3.2X2.5MM</text>
</g>
</svg>
